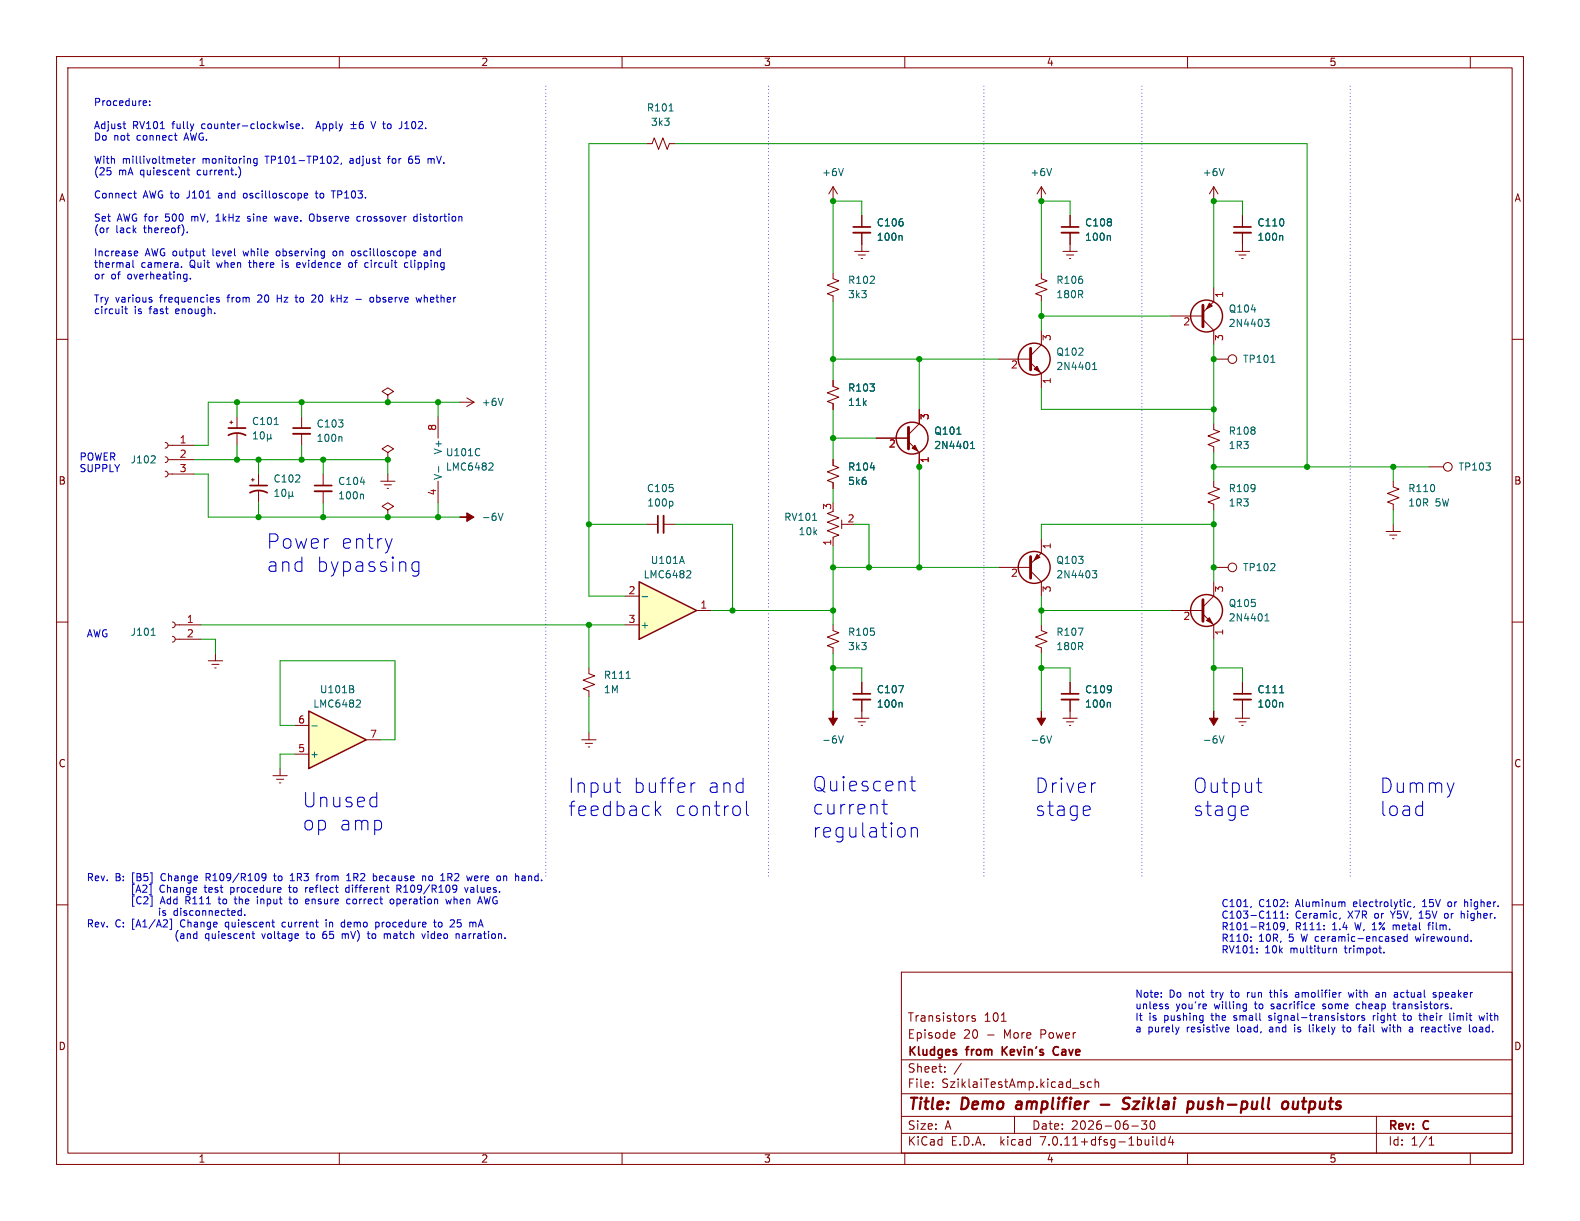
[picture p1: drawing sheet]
<svg xmlns="http://www.w3.org/2000/svg" width="279mm" height="216mm" viewBox="0 0 279 216" stroke-linecap="round" stroke-linejoin="round" font-family="sans-serif">
<g fill="none" stroke="#840000" stroke-width=".18">
<path d="M10 10h259.4v195.9h-259.4zM12 12h255.4v191.9h-255.4zM60 10v2M110 10v2M160 10v2M210 10v2M260 10v2M147.3 33l-.7 1.3M147.3 33v2.6M147.3 33l.8 1.3M184.1 33l-.7 1.3M184.1 33v2.6"/>
<path d="M184.1 33l.8 1.3M189.2 38.1v2M214.6 33l-.7 1.3M214.6 33v2.6M214.6 33l.8 1.3M219.7 38.1v2M10 60h2M184.1 48.3v1l1.1 .4-2.1 .7 2.1 .8-2.1 .7 1 .4v1M184.1 58.4v2.6l-1.9 1.9M188 44.5h2.5M188.6 45.1h1.3M189.1 45.7h.3"/>
<path d="M189.2 41.1v3.4M207 55.9h5.7M212.7 56.5l1.9 1.9v2.6M214.6 50.8v2.5l-1.9 1.9M218.4 44.5h2.6M219.1 45.1h1.2M219.6 45.7h.2M219.7 41.1v3.4M267.4 60h2M29.2 78.2l.4 .2 .1 .4-.1 .3-.4 .1M29.7 78.7h4.6M40.6 74.7h.5"/>
<path d="M40.9 74.4v.5M41.9 73.7v2M41.9 76.7v2M53.3 73.7v2M53.3 76.7v2M147.3 67.3v1l1 .4-2 .8 2 .7-2 .8 1 .4v1M176.5 63.5h5.7M182.2 64.1l1.9 1.9v2.6M214.6 74.9v1l1 .4-2 .8 2 .8-2 .7 1 .4v1M214.6 63.5h2.6M29.2 83.3l.4 .2 .1 .3-.1 .4-.4 .1M29.2 80.8l.4 .1 .1 .4-.1 .4-.4 .1"/>
<path d="M29.7 83.8h4.6M29.7 81.3h4.6M44.4 84.8h.6M44.7 84.6v.5M45.7 83.8v2.1M45.7 86.9v2M68.6 90.2l1-.7-1-.6-1 .6 1 .7v1.2M68.6 91.4h.1M68.6 80l1-.6-1-.7-1 .7 1 .6v1.3M68.6 81.3h.1M147.3 81.3v1l1 .4-2 .7 2 .8-2 .8 1 .3v1.1M147.3 90.4l-1 .4 2 .8-2 .7 2 .8-2 .8 2 .7-1 .4v1.5"/>
<path d="M148.8 91.9v1.6M148.8 92.7h1.1M184.1 95.3v2.5l-1.9 1.9M10 110h2M147.3 110.5v1l1 .4-2 .7 2 .8-2 .8 1 .4v1M176.5 100.3h5.7M182.2 101l1.9 1.9v2.5M184.1 110.5v1l1.1 .4-2.1 .7 2.1 .8-2.1 .8 1 .4v1M267.4 110h2M151.1 127h2.6M151.8 127.6h1.2M152.3 128.3h.2"/>
<path d="M152.4 120.7v2M152.4 123.7v3.3M189.2 120.7v2M189.2 123.7v2M218.4 127h2.6M219.1 127.6h1.2M219.6 128.3h.2M219.7 120.7v2M219.7 123.7v3.3M10 160h2M267.4 160h2M159.4 171.9h108v32h-108z"/>
<path d="M171.3 179.6h.1M172.4 179.7l-.3-.1-.2 .2v.2l.5 .2v.3h-.5M159.4 197.4h108M159.4 193.4h108M159.4 187.4h108M164.9 192.1v.2M164.9 191.4v.1M167.1 189.4v.2M167.1 188.7v.1M168.4 182.6l.4 .1 .1 .2-.8 .2M168.8 183.5l-.4 .1M170 188l-1.3 1.9"/>
<path d="M177.1 180.6h.8M179.4 197.4v3M191.3 191.8l.3 .1 .1 .2-.2 .2h-.3M191.3 191.3l.3 .1M193 191.4l-.4-.1-.3 .3v.4l.1 .2h.6M193.6 191.4l.3-.1 .3 .1 .1 .9M193.6 190.8v1.5M200.1 199.1h1.2M201.9 198.2h.9l-.5 .6 .4 .1v.6l-.2 .2h-.4l-.2-.2M203.6 198.3l.1-.1a.81 .81 0 0 1 .6 .6 .81 .81 0 0 1-.3 .8l-.1 .1a.81 .81 0 0 1-.6-.6 .81 .81 0 0 1 .3-.8zM243.4 197.4v6.5M60 203.9v2"/>
<path d="M110 203.9v2M159.4 200.4h108M160 203.9v2M203.9 201v.1M203.9 201.5v1M204.6 201v1.3l.2 .2M206 201v1.5M206 201.6l-.4-.1-.3 .3v.4l.1 .2h.6M207 200.9l-.4 1.1h1M207.4 201.5v1M210 203.9v2M252.7 202.5h.9"/>
<path d="M252.7 201.4l.4-.4v1.5M260 203.9v2"/>
<circle cx="217.9" cy="63.5" r=".76"/>
</g>
<path d="M179.8 195.4l-.2 .4 .3 .3M194.7 195.3h1.5M199.8 194.2a.85 .85 0 0 0-1 .1 .45 .45 0 0 0 .2 .8l.3 .1a.49 .49 0 0 1 .4 .5 .49 .49 0 0 1-.5 .4l-.7-.1M201.5 194.8l-1.2 1.3h1M210.9 194.9l.2 .3-.2 .7M212 194.8l-.2 1 .1 .2 .5 .1M227 194.9a.5 .5 0 0 1 .8 .3l-.1 .5a.6 .6 0 0 1-.8 .3M228.7 194.8v1.2a.57 .57 0 0 0 .7-.1M229.6 194.8l-.2 1.3" fill="none" stroke="#840000" stroke-width=".4"/>
<g fill="none" stroke="#840000" stroke-width=".3">
<path d="M187.7 40.1h3.1M218.2 40.1h3M40.4 77a3.2 3.2 0 0 1 3 0M40.4 75.7h3M51.8 75.7h3.1M44.2 87.1a3.2 3.2 0 0 1 3 0M44.2 85.9h3M150.9 122.7h3M187.7 122.7h3.1M218.2 122.7h3M177.2 185.1v1.5M178.1 185.1l-.9 .8"/>
<path d="M187.1 185.1a.74 .74 0 0 0-.9 .6 .74 .74 0 0 0 .5 .9l.4-.1"/>
</g>
<g fill="none" stroke="#006464" stroke-width=".18">
<path d="M149.1 29.8l-.4 1.3M186 29.8l-.5 1.3M216.4 29.8l-.4 1.3M196.2 41.6l.2 .2v.7M223.6 56.5h.8l-.4 .4 .4 .2v.4l-.2 .2h-.4M226.7 41.6l.1 .2v.7M44.8 77.6h.7M44.8 76.7l.4-.4v1.3M46.2 76.4l.1-.1a.68 .68 0 0 1 .5 .7 .68 .68 0 0 1-.5 .6 .84 .84 0 0 1-.1-1.2zM47.3 77.4l.2 .2h.2l.2-.2M47.3 76.8v1.2M47.9 77.4l.2 .2"/>
<path d="M47.9 76.8v.6M48.5 75.1h.7M60.3 77.2l.2 .2v.7M193.2 65.3h.7M193.2 64.4l.4-.3v1.2M224.7 64.1h.7M27.3 80.7l.2 .1-.1 .3-.7 .8h.8M48.6 87.8h.7M48.6 86.9l.4-.4v1.3M50 86.6l.1-.1a.68 .68 0 0 1 .5 .6 .68 .68 0 0 1-.5 .7 .84 .84 0 0 1-.1-1.2zM51.1 87.6l.2 .2h.2l.2-.2M51.1 86.9v1.3"/>
<path d="M51.7 87.6l.2 .2M51.7 86.9v.7M143.7 92h.7M153.9 82.7h.8M190.7 111.1h.8l-.5 1.2M193.2 100.9h.7l-.4 .5 .4 .1v.4l-.2 .3h-.4M148.3 130.1l.4 1.3 .4-1.3M158.9 121.2h.9l-.6 1.3M159.3 124.2l.2 .2v.6M185.1 130.1l.4 1.3 .5-1.3M196.2 124.2l.2 .2v.6M226.3 122.5h.7"/>
<path d="M226.7 124.2l.1 .2v.6"/>
</g>
<path d="M187.7 41.1h3.1M218.2 41.1h3M51.8 76.7h3.1M150.9 123.7h3M187.7 123.7h3.1M218.2 123.7h3" fill="none" stroke="#840000" stroke-width=".33"/>
<path d="M212.7 54v3.8M182.2 61.6v3.8M182.2 98.4v3.8" fill="none" stroke="#840000" stroke-width=".51"/>
<g fill="#840000" stroke="#840000" stroke-width=".18">
<path d="M213.9 53.6l.5 .5-1 .5z"/>
<path d="M182.9 65.3l.5-.5 .5 1z"/>
<path d="M184.1 125.7v1.3h.8l-.8 1.3-.7-1.3h.7z"/>
<path d="M183.4 98l.5 .6-1 .5z"/>
<path d="M147.3 125.7v1.3h.8l-.8 1.3-.7-1.3h.7z"/>
</g>
<g fill="none" stroke="#840000" stroke-width=".25">
<circle cx="213.4" cy="55.9" r="2.82"/>
<circle cx="182.9" cy="63.5" r="2.82"/>
<circle cx="182.9" cy="100.3" r="2.82"/>
</g>
<path d="M113 102.9l10.2 5.1-10.2 5z" fill="#ffffc2"/>
<g fill="none" stroke="#840000" stroke-width=".25">
<path d="M113 102.9l10.2 5.1-10.2 5z"/>
<circle cx="213.4" cy="107.9" r="2.82"/>
</g>
<g fill="none" stroke="#840000" stroke-width=".18">
<path d="M57.1 83.8v2.1M57.1 86.9v2M214.6 85.1v1l1 .4-2 .7 2 .8-2 .8 1 .4v1M245.1 94h2.5M245.7 94.6h1.3M246.3 95.3h.2M246.4 85.1v1l1 .4-2 .7 2 .8-2 .8 1 .4v1M246.4 92.7v1.3M252.7 82.6h2.6M110.5 105.4h2.5M110.5 110.5h2.5M123.2 108h2.5"/>
<path d="M207 108h5.7M212.7 108.6l1.9 1.9v2.5M214.6 102.9v2.5l-1.9 1.9M214.6 100.3h2.6M188 127h2.5M188.6 127.6h1.3M189.1 128.3h.3M189.2 125.7v1.3"/>
<circle cx="256" cy="82.5" r=".76"/>
<circle cx="217.9" cy="100.3" r=".76"/>
</g>
<path d="M63.7 85.3h.8M64.1 87.4l.2 .2v.6M120.6 98.4l.4 1.2M113.6 105.5h.9M121.6 100.9l.4 .1 .2 .3-.8 .9h.8M223.7 109.8h.7M223.7 108.9l.4-.4v1.3M215.6 130.1l.4 1.3 .4-1.3" fill="none" stroke="#006464" stroke-width=".18"/>
<g fill="#840000" stroke="#840000" stroke-width=".18">
<path d="M214.6 125.7v1.3h.8l-.8 1.3-.7-1.3h.7z"/>
<path d="M213.9 109.2l.5 1-1-.5z"/>
</g>
<path d="M212.7 106v3.9" fill="none" stroke="#840000" stroke-width=".51"/>
<path d="M55.6 86.9h3.1" fill="none" stroke="#840000" stroke-width=".33"/>
<path d="M55.6 85.9h3.1" fill="none" stroke="#840000" stroke-width=".3"/>
<path d="M54.6 125.7l10.2 5.1-10.2 5.1z" fill="#ffffc2"/>
<g fill="none" stroke="#840000" stroke-width=".25">
<path d="M54.6 125.7l10.2 5.1-10.2 5.1z"/>
<circle cx="161.3" cy="77.5" r="2.82"/>
</g>
<g fill="none" stroke="#840000" stroke-width=".18">
<path d="M114.3 25.4h1l.4-1 .8 2 .7-2 .8 2 .4-1h1M152.4 38.1v2M189.2 38.1v2M219.7 38.1v2M147.3 48.3v1l1 .4-2 .7 2 .8-2 .7 1 .4v1M151.1 44.5h2.6M151.8 45.1h1.2M152.3 45.7h.2M152.4 41.1v3.4M189.2 41.1v2.1M219.7 41.1v2.1M68.6 69.9l1-.7-1-.6-1 .6 1 .7v1.2"/>
<path d="M68.6 71.1h.1M77.5 73.7v3.8M81.3 71.1h2.5M82.5 70.4l1.3 .7M83.8 71.1l-1.3 .8M147.3 67.3v1M147.3 71.4v1M154.9 77.5h5.8M160.7 78.1l1.9 1.9v2.6M162.6 72.4v2.5l-1.9 1.9M67.3 85.1h2.5M67.9 85.7h1.3"/>
<path d="M68.5 86.4h.2M68.6 83.8v1.3M77.5 85.1v3.8M114.3 92.7h2M117.3 92.7h2.1M147.3 81.3v1M147.3 85.3v1.1M30.5 112.5l.3 .2 .2 .3-.2 .4-.3 .1M30.5 110l.3 .1 .2 .4-.2 .4-.3 .1M31 113h4.6M31 110.5h4.6M36.8 116.8h2.6"/>
<path d="M37.5 117.5h1.2M38 118.1h.2M38.1 115.6v1.2M104.1 118.1v1l1.1 .4-2.1 .8 2.1 .7-2.1 .8 1 .4v1M48.3 137.2h2.5M48.9 137.8h1.3M49.4 138.4h.3M49.5 135.9v1.3M52.1 133.4h2.5M52.1 128.3h2.5M64.8 130.8h2.5M102.9 130.8h2.5"/>
<path d="M103.5 131.4h1.3M104 132.1h.3M104.1 129.5v1.3M152.4 120.7v2M152.4 123.7v2M189.2 120.7v2M189.2 123.7v2M219.7 120.7v2M219.7 123.7v2"/>
</g>
<g fill="none" stroke="#006464" stroke-width=".18">
<path d="M118.3 19.6h.7M159.3 41.6l.2 .2v.7M196.2 41.6l.2 .2v.7M226.7 41.6l.1 .2v.7M84.8 79.4h.1M89 70.4l-.5 1.3M169.2 76.8h.7M171.6 79.3h.7M171.6 78.4l.4-.4v1.3M77.6 82.5v1M84.8 80.5h.1M86.7 81.9h.4l.1 .3-.8 .9h.8"/>
<path d="M88.1 90.7l.4 1.3 .5-1.3M118.8 88.6l.2 .3v.3l-.2 .3M153.9 82.7h.8M26.7 112.3h.8M110.7 120h.7M55.1 128.4h1M62.3 121.8l.3 .3-.1 .3-.2 .1M62.4 121.3l.1 .2-.1 .3M63.2 123.8h.4l.1 .3-.7 .9h.7M158.9 121.2h.9l-.6 1.3M159.3 124.2l.2 .2v.6M196.2 124.2l.2 .2v.6"/>
<path d="M226.3 122.5h.7M226.7 124.2l.1 .2v.6"/>
</g>
<g fill="#840000" stroke="#840000" stroke-width=".18">
<path d="M81.3 91.4h1.2v-.7l1.3 .7-1.3 .8v-.8z"/>
<path d="M161.3 79.2l.5-.5 .5 1.1z"/>
</g>
<path d="M150.9 41.1h3M117.3 91.2v3" fill="none" stroke="#840000" stroke-width=".33"/>
<path d="M150.9 40.1h3M116.3 91.2v3" fill="none" stroke="#840000" stroke-width=".3"/>
<path d="M160.7 75.6v3.8" fill="none" stroke="#840000" stroke-width=".51"/>
<g fill="none" stroke="#0000c2" stroke-width=".18">
<path d="M25.5 17.8l.4 .1v.2l-.6 .1M25.9 18.6l-.4 .1M26.5 18.5v.2M26.5 17.9v.1M19.6 30.3v.5M21.8 21.9h.4M22 22.7l.2 .1M23.6 34.2h.5M23.8 33.7v1.1l.3 .2M30.8 23.9h.5M31.1 24.7l.2 .1M32.2 28h.4"/>
<path d="M32.5 28.9h.1M33 28.5l.6-.2-.1-.2-.3-.1-.2 .2 .1 .6h.4M33.1 30.1h.4M33.2 29.7v1l.3 .2M34.1 28v.9M34.5 28l-.4 .3M38.2 39.1h.7M38.4 38l-.2 .2M42.5 30v.9l-.3 .5M43.2 34.2l-.2 .2 .2 .6M43.8 39l.3 .1M44.1 38.3l-.3 .1v.2l.3 .1"/>
<path d="M45.5 28.1l-.4-.1-.2 .3 .1 .5h.5M45.5 28v1.1l-.3 .2-.3-.1M48.5 38.3l.3 .8 .2-.6 .3 .6M51.8 22l-.3-.1-.2 .2 .1 .2 .4 .1v.3h-.5M52.4 22.3l.6-.1-.1-.2-.4-.1-.1 .2v.6h.5M53.5 22.6v.2M53.9 34.2h.3l.2 .3-.6 .1M53.9 35h.4M54.7 38.7a.43 .43 0 0 0 .3 .4 .43 .43 0 0 0 .5-.2M55.5 38l-.2-.2a.43 .43 0 0 0-.6 .5M55.7 34.2h.5M55.9 33.7v1.1l.3 .2"/>
<path d="M56 22.4h.6M56.3 21.5l-.4 1.3M58.6 33.7h.7M58.9 33.7v1.3M59.1 27.7l.4-.1 .3 .4-.8 .9h.8M60.4 28.8l-.1 .3M62 22.8h1M62 22h1M62.5 21.5v1M63.2 39l.2 .1 .3-.1M63.7 38.3h-.3l-.2 .1M64.1 21.5h-.3a.86 .86 0 0 0 0 1.3l.4-.2 .1-.4-.3-.2h-.3l-.2 .2"/>
<path d="M65.6 21.5l.4 1.3 .4-1.3M68.5 28h.5M68.7 27.7v1.2M72.6 27.6l-.1 .1a.86 .86 0 0 0 0 1.2h.2M72.7 28.1h-.2l-.3 .2M73.8 38.3h-.4l-.2 .2 .1 .5h.5M73.8 37.8v1.3M75.7 28.2l.4-.2 .1 .2M75.7 28v.9M22.1 54.6h.4M22.2 54.2v1.1l.3 .2M23.5 46v1.1l.2 .2"/>
<path d="M23.8 45.2h.5M23.8 44.5l.4-.1 .2 .3-.7 .1M26.5 53l.3 .1 .1 .1-.2 .2h-.2M26.5 52.6h.3M32.1 47.2v.1M32.7 48.5h.4M33.1 48.5v1l-.3 .3M33.1 49.3h-.4M33.1 41v.2M33.7 49.2v.1M35.8 44.4h.5M36.1 45.2h.2"/>
<path d="M38.7 52.6h-.3l-.1 .2v.1l.4 .2v.3h-.4M49 44.5l-.2 .1 .2 .6M49 52.2v1.2M49 52.8h.8M49.9 46.4v.9M52.2 52.6h.5M52.4 53.2l.3 .2M52.9 46.4h-.2l-.2 .2v.6l.4 .1M53.1 46.7l-.6 .2M55.2 52.2h.5M55.8 52.7l-.7 .7h.8M58.7 52.9l.4 .5"/>
<path d="M59.1 52.6l-.5 .5M59.3 44.4l-.3 .1-.1 .1v.5l.4 .1M62.2 45.1l.2 .1h.3M62.2 46.5l-.3-.1-.2 .3v.5l.2 .1 .3-.1M62.7 44.5l-.3-.1-.2 .1M62.9 52.9h1M64.7 46.4l.4 .1M65.1 47.2l-.4 .1M65.5 52.6h.3l.3 .2v.4l-.3 .2h-.3l-.1-.2zM72.1 46.5l-.3-.1-.3 .3 .1 .5h.5M73.3 44.4l.2 .3-.6 .1M73.5 45.2h-.2"/>
<path d="M74.5 52.6l-.2 .8-.2-.6-.3 .6M75 44.5h.5l.1 .7M75.6 44.7l-.4 .1-.2 .1 .2 .3h.4M69.3 95.2l-.6 1.7M74.1 99.3v2.1a.69 .69 0 0 1-1.1 .4M74.1 99.5l-.8-.2-.4 .5v.7l.2 .4 .2 .1 .8-.1M108.8 138.4h.9M122.2 138.4v1.7M122.9 138.4a.65 .65 0 0 0-.7 .5M160.9 138.1h1M161.3 137.3v2.2l.1 .2 .5 .1M193.5 138.4h.2"/>
<path d="M222.2 138.4h.9M222.5 139.8l.2 .2 .4 .1M23.4 156.4v1.8h.3M23.7 158.4h-.3v1.8h.3M24.5 156.5l-.5 1.3M28.3 156.8a.57 .57 0 0 0 0 .7 .57 .57 0 0 0 .8 .2M28.3 159.8l.5-1.2 .4 1.2M28.5 159.5h.6M36.1 156.9h.5M36.4 157.8h.2M37.4 156.9h-.3l-.2 .2 .1 .6 .4 .1M37.5 157.2l-.6 .2"/>
<path d="M38.6 159h.4M38.9 159.8h.1M40 159.1l-.3-.1-.3 .2 .1 .6h.3l.2-.1M41.3 157l.1 .2-.1 .5M41.9 156.9v.9M42.2 156.9l-.3 .3M42.5 159l.4 .2v.6M46.3 154.7l.2-.2 .5 .1a.84 .84 0 0 1-.3 1.1h-.3M46.3 155l.2 .2h.3l.2-.2M46.6 159l.1 .8M48.4 154.9h.4M48.5 154.5l.1 1.2"/>
<path d="M51 156.9h.5M51.2 156.5v1.1l.3 .2M51.3 155.7h.7M51.3 154.8l.4-.3v1.2M51.9 157.1l.2-.2 .4 .2v.4l-.1 .2-.3 .1-.2-.1zM52.2 159h.3l.1 .2-.1 .5-.3 .1M55.2 156.9l.2 .3-.6 .2M55.3 157.7l-.1 .1M55.7 159v.8M55.7 156.9h.5M55.9 154.9h.4M56.3 154.5l-.3 .1v1.1"/>
<path d="M61.3 155.7h.7M61.3 154.8l.4-.3v1.2M61.6 156.9l.1 .1M61.7 156.5v1.3M61.7 157.7l-.1 .1M62.3 156.5v.1M62.3 156.9v.9M62.6 159h.3l.2 .2-.1 .5-.4 .1M62.8 156.9h.4M63.1 156.5l-.2 .2v1.1M63.6 159v.8M63.7 159l-.1 .2"/>
<path d="M66.1 154.9h.3l.2 .2v.5l-.5 .1M66.4 141l.2 .1M66.6 140.1v2.6M66.6 142.5l-.2 .2M70.2 159h.4l.2 .2-.1 .6h-.5M70.5 157.2l.4 .6M70.7 156.5l.2 .2v.4l-.7 .1M71.4 157.8h.7M71.4 156.9l.4-.4v1.3M71.7 159h-.2l-.2 .2v.6h.4M71.9 159.3l-.6 .1M74.7 155l.2-.1h.3l.1 .8"/>
<path d="M74.7 154.9v.8M75.9 155v.6M79.2 155.1h.5M79.7 154.5h-.5v1.2M80.3 159.1l.2-.1h.3v.8M80.3 158.6v1.2M81.8 159h-.2l-.2 .2v.6h.4M82 159.3l-.6 .1M82.2 156.9l.3 .9 .3-.9M83.3 157h.4l.1 .8M83.8 157.2l-.4 .1-.2 .2 .2 .3 .4-.1M84.1 154.9l-.2 .2v.5l.2 .1"/>
<path d="M84.4 156.5v1.1l.2 .2M84.5 155.2l-.6 .1M87.5 158.6a.68 .68 0 0 0-.4 .6 .68 .68 0 0 0 .4 .6M89.1 155l.3-.1 .2 .2M92.4 154.9h.4l.1 .8M92.9 155.7h-.5M92.9 155.2h-.5M109.3 140l.4 .1M116.2 143.2l.7 1M116.9 142.5l-1 1M130.7 142.6l.2 .4v.7l-.2 .4M132 141.7v2.1l.4 .4"/>
<path d="M155.9 142.2h1M156.3 141.4v2.2l.1 .2 .5 .1M159.9 146.6l.2 .2v.7l-.2 .3M161.1 146.3v1.7M161.1 146.6a.63 .63 0 0 1 1.1 .1v1.3M192.4 142.5l.3 .1 .1 .5-1.2 .3M192.7 144.1l-.3 .1M220.4 142.5l.2 .1 .1 .5-1.2 .3M220.6 144.1l-.2 .1M237.5 159.5l.3 .2v.6M249.5 159.5h-.4l-.2 .2M251.7 159.4h-.1"/>
<path d="M256.2 159.5l-.2 .2 .2 .6M259 159v1.3M259.4 159.5l-.4 .1M28.2 161v.9M29.2 161.1l-.3-.1-.1 .2v.2l.4 .1v.3h-.4M30.3 162.5v1.8h-.3M31.5 164.5a1.46 1.46 0 0 0 0 1.9M32 165.2h.5v.8M32.5 165.4l-.4 .1-.2 .2 .2 .3 .4-.1M32.5 161.8l.4 .1M32.9 161l-.4 .2 .1 .2h.3M33.1 165.1v.9"/>
<path d="M33.5 165.1l-.4 .1M38.1 165.1v.9M38.1 165.8l-.1 .1M38.7 165.1v.9M47.6 165.1l.3 .1 .1 .2-.1 .4-.3 .2M48.1 163.1h.4M48.4 163.9h.1M48.5 164.7v1.1l.2 .2M49 165.1h.5M50.1 163.1l-.2 .2v.4l.2 .2M57.2 165.2l-.1 .2M57.2 164.8a.99 .99 0 0 0 0 1.1"/>
<path d="M57.7 162.6v.2M57.7 163.1v.8M60.3 163.7l.3 .2h.3M60.9 163.1h-.3l-.3 .2M63.2 164.6a1.49 1.49 0 0 1 0 1.8M66.4 163.1h.4l.2 .2-.1 .6h-.5M66.4 163.1v1.2M68 165.2l.3-.1 .2 .2M68.5 165.3v.7M68.7 165.1l-.2 .2M71.9 165.1h-.2l-.2 .3v.4l.4 .2M76.7 163.1h.4"/>
<path d="M76.8 162.6v1.1l.3 .2M77.4 165.2l.4-.1 .2 .3-.6 .1M77.4 165.9h.5M77.8 163.1l-.3 .2v.4l.3 .2M78.6 165.2l-.1 .2 .1 .5M79.6 163.9h.8M80.3 162.8v.4M83.8 163.1l.4 .1v.7M84 165.1h.1M84.9 165.1l-.4 .1M84.9 165.5h-.3l-.1 .2v.2l.4 .1M205.4 176.2v.1"/>
<path d="M205.4 175.5v.2M206.3 178h.3v.2l-.2 .2h-.2M206.3 177.5l.3 .1M212.6 179.6h.1M212.7 179.6v1.1M213.2 177.5l.1 .3-.6 .2M213.3 178.3l-.1 .1M220.1 177.5l.3 .1M220.4 178.3l-.3 .1M220.4 177.5v1.1l-.1 .1M220.6 175.5v.8M220.8 175.5l-.2 .2"/>
<path d="M221.2 166.3v.2M221.2 165.7v.1M221.3 160.3l-.2 .2M222.3 168.4v.1M222.3 167.7v.1M224.5 175.5h.5M224.5 179.6l-.2 .2 .2 .2M224.6 175.1v1.1l.4 .1M225.2 162.4h.7M225.9 163.4v.8M226.4 162.4h.7M226.4 161.5l.4-.4v1.3"/>
<path d="M227.1 163.7l-.2 .2h-.4l-.1-.2 .1-.5 .4-.1 .2 .2a.84 .84 0 0 1-.3 1.1h-.3M227.7 162.2v.2M227.7 161.6v.1M227.7 164.3l-.1 .3M229.1 175.5h.5M229.7 175.8h-.5l-.1 .2 .1 .3h.5M232.3 177.5l.1 .3-.6 .2M232.4 178.3l-.1 .1M233.9 178.3l.1 .1M234.1 177.5l-.2 .2 .2 .3M235.8 167.6v.9M235.8 167.8l.2-.2 .3 .1v.8"/>
<path d="M237 162.3l-.1 .2M238.4 175.5l.3 .8 .2-.6 .3 .6 .2-.8M238.9 179.7l.4-.1 .2 .2-.1 .6h-.3l-.2-.1M240.1 179.6v.8M240.3 177.5l-.4 .1-.1 .2 .1 .5 .4 .1M240.4 179.6l-.3 .2M241.3 179.6h-.3l-.2 .2 .1 .1 .4 .2v.3h-.5M242.9 179.6v.8M243.2 179.6l-.3 .2M243.3 175.5h.5l.1 .8M243.3 176.3h.6M243.9 175.8l-.6 .1"/>
<path d="M244.7 168.4v.1M246.3 177.5h.5M246.4 163.6v.8M246.5 177.1v1.1l.3 .2M246.5 163.6l-.1 .1M247.1 166l.7-.1-.1-.2-.4-.1-.2 .2 .1 .6h.5M248.1 179.6h.4M248.2 179.2v1l.3 .2M248.8 165.7l-.3-.1-.3 .2 .2 .6h.4M248.8 165.2v1.3M248.9 160.1l.2 .2h.4M250.1 160.3l-.1 .2"/>
<path d="M250.3 165.6l.2 .9M250.9 179.6h.5M251 162.4h.7M251.2 161.3l-.2 .2M251.6 160.3h.7M252.5 163.6h.5M252.8 163.1l-.2 .2v1.1M253.4 175.7l.6 .4-.2 .2h-.4M253.9 175.5h-.3l-.2 .2M254.5 176.3h.4M254.5 175.5v1.3M254.9 175.5h-.4"/>
<path d="M255.9 161.5l-.3 .1-.2 .2 .1 .4 .4 .2M256.4 179.2v1l.2 .2M256.6 178.3v.1M257.1 179.2v.1M257.1 179.6v.8M258.5 161.6l.3-.1 .1 .2M261.5 179.6l.3 .8 .2-.6 .3 .6 .2-.8M208.5 181.6l-.3 .9M212.7 180.4h-.1M216.9 181.6l.4 .1v.2l-.6 .1M217.3 182.4l-.4 .1M224.3 180.4h.2"/>
<path d="M228.9 181.6v.9M231.5 181.2v1.1l.2 .2M237.3 181.6h.5M237.5 181.2v1.1l.3 .2M240.2 181.6h.5M240.6 181.2h.1M244.4 181.6l.2 .9 .2-.6 .3 .6 .2-.9M249.4 181.6l.3 .1 .1 .8M249.8 182.4l-.4 .1M249.8 181.9l-.4 .1M251.3 180.4h.1M252.3 181.6l.3 .1 .1 .2-.6 .1"/>
<path d="M252.6 182.4l-.3 .1M259.9 182.4l.1 .1M260.5 181.7l.2-.1 .4 .1v.5l-.1 .2-.3 .1-.2-.2z"/>
</g>
<path d="M96.5 15.2v139.7M135.9 15.2v139.7M174 15.2v139.7M201.9 15.2v139.7M238.8 15.2v139.7" fill="none" stroke="#0000c2" stroke-width=".18" stroke-dasharray="0 .6"/>
<g fill="none" stroke="#009600" stroke-width=".18">
<path d="M114.3 25.4h-10.2v80h6.4M119.4 25.4h111.7v57.2M152.4 38.1v-2.5h-5.1v12.7M189.2 38.1v-2.5h-5.1v12.7M219.7 38.1v-2.5h-5.1v15.2M147.3 53.3v14M184.1 53.3v5.1M184.1 55.9h22.9M41.9 71.1v2.6M41.9 78.7v2.6M53.3 71.1v2.6M53.3 78.7v2.6"/>
<path d="M77.5 71.1v2.6M81.3 71.1h-44.5v7.6h-2.5M147.3 72.4v8.9M147.3 77.5h7.6M147.3 63.5h29.2M162.6 63.5v8.9M184.1 68.6v3.8h30.5M214.6 61v13.9M34.3 83.8h2.5v7.6h44.5M34.3 81.3h34.3v2.5M45.7 81.3v2.5M45.7 88.9v2.5"/>
<path d="M57.1 81.3v2.5M57.1 88.9v2.5M77.5 88.9v2.5M104.1 92.7h10.2M119.4 92.7h10.1v15.3M147.3 86.4v2.5M147.3 96.5v14M151.1 92.7h2.6v7.6M162.6 81.3v19M214.6 80v5.1M214.6 90.2v12.7M214.6 92.7h-30.5v2.6"/>
<path d="M214.6 82.6h38.1M246.4 82.6v2.5M246.4 90.2v2.5M35.6 110.5h74.9M35.6 113h2.5v2.6M104.1 110.5v7.6M125.7 108h21.6M147.3 118.1h5.1v2.6M147.3 115.6v10.1M147.3 100.3h29.2M184.1 108h22.9M184.1 118.1h5.1v2.6"/>
<path d="M184.1 105.4v5.1M184.1 115.6v10.1M214.6 113v12.7M214.6 118.1h5.1v2.6M52.1 128.3h-2.6v-11.5h20.3v14h-2.5M52.1 133.4h-2.6v2.5M104.1 123.2v6.3"/>
</g>
<g fill="#009600" stroke="#009600" stroke-width=".18">
<circle cx="162.6" cy="63.5" r=".46"/>
<circle cx="162.6" cy="82.6" r=".46"/>
<circle cx="147.3" cy="77.5" r=".46"/>
<circle cx="147.3" cy="63.5" r=".46"/>
<circle cx="147.3" cy="35.6" r=".46"/>
<circle cx="214.6" cy="82.6" r=".46"/>
<circle cx="214.6" cy="100.3" r=".46"/>
<circle cx="214.6" cy="92.7" r=".46"/>
<circle cx="184.1" cy="35.6" r=".46"/>
<circle cx="214.6" cy="63.5" r=".46"/>
<circle cx="184.1" cy="55.9" r=".46"/>
<circle cx="214.6" cy="35.6" r=".46"/>
<circle cx="214.6" cy="72.4" r=".46"/>
<circle cx="184.1" cy="118.1" r=".46"/>
<circle cx="184.1" cy="108" r=".46"/>
<circle cx="214.6" cy="118.1" r=".46"/>
<circle cx="246.4" cy="82.6" r=".46"/>
<circle cx="231.1" cy="82.6" r=".46"/>
<circle cx="147.3" cy="100.3" r=".46"/>
<circle cx="147.3" cy="118.1" r=".46"/>
<circle cx="147.3" cy="108" r=".46"/>
<circle cx="162.6" cy="100.3" r=".46"/>
<circle cx="153.7" cy="100.3" r=".46"/>
<circle cx="57.1" cy="81.3" r=".46"/>
<circle cx="68.6" cy="91.4" r=".46"/>
<circle cx="41.9" cy="71.1" r=".46"/>
<circle cx="53.3" cy="71.1" r=".46"/>
<circle cx="41.9" cy="81.3" r=".46"/>
<circle cx="45.7" cy="81.3" r=".46"/>
<circle cx="57.1" cy="91.4" r=".46"/>
<circle cx="45.7" cy="91.4" r=".46"/>
<circle cx="53.3" cy="81.3" r=".46"/>
<circle cx="68.6" cy="71.1" r=".46"/>
<circle cx="68.6" cy="81.3" r=".46"/>
<circle cx="77.5" cy="71.1" r=".46"/>
<circle cx="77.5" cy="91.4" r=".46"/>
<circle cx="104.1" cy="110.5" r=".46"/>
<circle cx="104.1" cy="92.7" r=".46"/>
<circle cx="129.5" cy="108" r=".46"/>
</g>
<g font-size="3.5" fill="#0000c2">
<text x="47" y="97.3">Power</text>
<text x="47" y="101.4">and</text>
<text x="55.8" y="101.4">bypassing</text>
<text x="60.1" y="97.3">entry</text>
<text x="53.3" y="143">Unused</text>
<text x="100.3" y="140.4">Input</text>
<text x="111.8" y="140.4">buffer</text>
<text x="124.9" y="140.4">and</text>
<text x="143.5" y="140.2">Quiescent</text>
<text x="182.9" y="140.4">Driver</text>
<text x="210.8" y="140.4">Output</text>
<text x="243.8" y="140.4">Dummy</text>
<text x="53.3" y="147.1">op</text>
<text x="59.8" y="147.1">amp</text>
<text x="100.3" y="144.5">feedback</text>
<text x="119.1" y="144.5">control</text>
<text x="143.5" y="144.3">current</text>
<text x="143.5" y="148.3">regulation</text>
<text x="182.9" y="144.5">stage</text>
<text x="210.8" y="144.5">stage</text>
<text x="243.8" y="144.5">load</text>
</g>
<g font-size="2.8" fill="#840000">
<text x="160.4" y="196.8">Title:</text>
<text x="170.1" y="196.8">Demo</text>
<text x="180.6" y="196.8">amplifier</text>
<text x="201" y="196.8">Sziklai</text>
<text x="213.3" y="196.8">push-pull</text>
<text x="230.8" y="196.8">outputs</text>
</g>
<g font-size="2.1" fill="#840000">
<text x="160.4" y="183.9">Episode</text>
<text x="160.4" y="180.9">Transistors</text>
<text x="170.3" y="183.9">20</text>
<text x="174" y="180.9">101</text>
<text x="174.5" y="183.9">-</text>
<text x="177.7" y="183.9">More</text>
<text x="184.2" y="183.9">Power</text>
<text x="160.4" y="189.9">Sheet:</text>
<text x="160.4" y="187.1">Kludges</text>
<text x="171" y="187.1">from</text>
<text x="177.9" y="187.1">Kevin's</text>
<text x="187.6" y="187.1">Cave</text>
<text x="160.4" y="192.6">File:</text>
<text x="166.5" y="192.6">SziklaiTestAmp.kicad_sch</text>
<text x="160.4" y="202.8">KiCad</text>
<text x="160.4" y="200">Size:</text>
<text x="167.1" y="200">A</text>
<text x="168.1" y="202.8">E.D.A.</text>
<text x="177" y="202.8">kicad</text>
<text x="182.4" y="200">Date:</text>
<text x="184.2" y="202.8">7.0.11+dfsg-1build4</text>
<text x="189.4" y="200">2026-06-30</text>
<text x="245.4" y="200.2">Rev:</text>
<text x="245.4" y="202.8">Id:</text>
<text x="249.5" y="202.8">1/1</text>
<text x="251.8" y="200.2">C</text>
</g>
<g font-size="1.8" fill="#840000">
<text x="35" y="11.9">1</text>
<text x="85" y="11.9">2</text>
<text x="135" y="11.9">3</text>
<text x="185" y="11.9">4</text>
<text x="235" y="11.9">5</text>
<text x="10.3" y="35.9">A</text>
<text x="267.7" y="35.9">A</text>
<text x="10.3" y="85.9">B</text>
<text x="267.7" y="85.9">B</text>
<text x="10.3" y="135.9">C</text>
<text x="267.7" y="135.9">C</text>
<text x="10.3" y="185.9">D</text>
<text x="267.7" y="185.9">D</text>
<text x="35" y="205.8">1</text>
<text x="85" y="205.8">2</text>
<text x="135" y="205.8">3</text>
<text x="185" y="205.8">4</text>
<text x="235" y="205.8">5</text>
</g>
<g font-size="1.8" fill="#0000c2">
<text x="16.5" y="18.8">Procedure:</text>
<text x="16.5" y="22.9">Adjust</text>
<text x="23.4" y="22.9">RV101</text>
<text x="30.6" y="22.9">fully</text>
<text x="35.9" y="22.9">counter-clockwise.</text>
<text x="56.7" y="22.9">Apply</text>
<text x="66.8" y="22.9">V to</text>
<text x="72.1" y="22.9">J102.</text>
<text x="16.5" y="25">Do</text>
<text x="16.5" y="29">With</text>
<text x="20.1" y="25">not</text>
<text x="21.6" y="29">millivoltmeter</text>
<text x="24.3" y="25">connect</text>
<text x="32.9" y="25">AWG.</text>
<text x="35.9" y="29">monitoring</text>
<text x="47.2" y="29">TP101-TP102,</text>
<text x="62.3" y="29">adjust</text>
<text x="69.3" y="29">for</text>
<text x="73.1" y="29">65</text>
<text x="76.7" y="29">mV.</text>
<text x="16.5" y="31.1">(25</text>
<text x="16.5" y="35.2">Connect</text>
<text x="20.9" y="31.1">mA</text>
<text x="24.9" y="31.1">quiescent</text>
<text x="25.3" y="35.2">AWG to</text>
<text x="33.3" y="35.2">J101</text>
<text x="35.1" y="31.1">current.)</text>
<text x="39.1" y="35.2">and</text>
<text x="43.7" y="35.2">oscilloscope</text>
<text x="56.7" y="35.2">to</text>
<text x="59.8" y="35.2">TP103.</text>
<text x="16.5" y="39.3">Set</text>
<text x="16.5" y="41.3">(or</text>
<text x="20.5" y="41.3">lack</text>
<text x="20.7" y="39.3">AWG for</text>
<text x="25.6" y="41.3">thereof).</text>
<text x="29.5" y="39.3">500</text>
<text x="34.3" y="39.3">mV,</text>
<text x="38.9" y="39.3">1kHz</text>
<text x="44.6" y="39.3">sine</text>
<text x="49.7" y="39.3">wave.</text>
<text x="56" y="39.3">Observe</text>
<text x="64.6" y="39.3">crossover</text>
<text x="74.8" y="39.3">distortion</text>
<text x="16.5" y="45.4">Increase</text>
<text x="16.5" y="47.5">thermal</text>
<text x="24.9" y="47.5">camera.</text>
<text x="25.7" y="45.4">AWG output</text>
<text x="33.7" y="47.5">Quit</text>
<text x="37.9" y="45.4">level</text>
<text x="38.6" y="47.5">when</text>
<text x="43.5" y="45.4">while</text>
<text x="44.5" y="47.5">there</text>
<text x="49.5" y="45.4">observing</text>
<text x="50.5" y="47.5">is</text>
<text x="53.3" y="47.5">evidence</text>
<text x="59.8" y="45.4">on</text>
<text x="62.7" y="47.5">of</text>
<text x="63.2" y="45.4">oscilloscope</text>
<text x="65.8" y="47.5">circuit</text>
<text x="73" y="47.5">clipping</text>
<text x="76.3" y="45.4">and</text>
<text x="16.5" y="49.5">or</text>
<text x="16.5" y="53.6">Try</text>
<text x="19.6" y="49.5">of</text>
<text x="20.4" y="53.6">various</text>
<text x="22.7" y="49.5">overheating.</text>
<text x="28.4" y="53.6">frequencies</text>
<text x="40.5" y="53.6">from</text>
<text x="46" y="53.6">20</text>
<text x="49.6" y="53.6">Hz</text>
<text x="53.2" y="53.6">to</text>
<text x="56.2" y="53.6">20</text>
<text x="59.8" y="53.6">kHz</text>
<text x="67.1" y="53.6">observe</text>
<text x="75.5" y="53.6">whether</text>
<text x="16.5" y="55.6">circuit</text>
<text x="23.7" y="55.6">is</text>
<text x="26.5" y="55.6">fast</text>
<text x="31.3" y="55.6">enough.</text>
<text x="14" y="81.5">POWER</text>
<text x="14" y="83.6">SUPPLY</text>
<text x="15.2" y="112.8">AWG</text>
<text x="15.2" y="155.9">Rev.</text>
<text x="20.3" y="155.9">B:</text>
<text x="23.4" y="155.9">[B5]</text>
<text x="28.7" y="155.9">Change</text>
<text x="36.9" y="155.9">R109/R109</text>
<text x="49.2" y="155.9">to</text>
<text x="52.2" y="155.9">1R3</text>
<text x="57.1" y="155.9">from</text>
<text x="62.6" y="155.9">1R2</text>
<text x="67.4" y="155.9">because</text>
<text x="76.4" y="155.9">no</text>
<text x="79.8" y="155.9">1R2</text>
<text x="84.7" y="155.9">were</text>
<text x="90.1" y="155.9">on</text>
<text x="93.6" y="155.9">hand.</text>
<text x="24.6" y="157.9">[A2]</text>
<text x="24.6" y="160">[C2]</text>
<text x="29.8" y="157.9">Change</text>
<text x="30" y="160">Add</text>
<text x="34.5" y="160">R111</text>
<text x="37.9" y="157.9">test</text>
<text x="40.6" y="160">to</text>
<text x="42.6" y="157.9">procedure</text>
<text x="43.6" y="160">the</text>
<text x="47.8" y="160">input</text>
<text x="53.2" y="157.9">to</text>
<text x="53.7" y="160">to</text>
<text x="56.3" y="157.9">reflect</text>
<text x="56.8" y="160">ensure</text>
<text x="63.6" y="157.9">different</text>
<text x="64.2" y="160">correct</text>
<text x="72.1" y="160">operation</text>
<text x="72.8" y="157.9">R109/R109</text>
<text x="82.2" y="160">when</text>
<text x="85.1" y="157.9">values.</text>
<text x="88.1" y="160">AWG</text>
<text x="215.9" y="160.5">C101,</text>
<text x="222.6" y="160.5">C102:</text>
<text x="229.2" y="160.5">Aluminum</text>
<text x="239.6" y="160.5">electrolytic,</text>
<text x="252" y="160.5">15V</text>
<text x="256.7" y="160.5">or</text>
<text x="259.8" y="160.5">higher.</text>
<text x="15.2" y="164.1">Rev.</text>
<text x="20.3" y="164.1">C:</text>
<text x="23.4" y="164.1">[A1/A2]</text>
<text x="30.5" y="162">is</text>
<text x="32.2" y="164.1">Change</text>
<text x="33.3" y="162">disconnected.</text>
<text x="34" y="166.1">(and</text>
<text x="39.4" y="166.1">quiescent</text>
<text x="40.3" y="164.1">quiescent</text>
<text x="49.7" y="166.1">voltage</text>
<text x="50.5" y="164.1">current</text>
<text x="57.7" y="166.1">to</text>
<text x="58.5" y="164.1">in</text>
<text x="60.8" y="166.1">65</text>
<text x="61.4" y="164.1">demo</text>
<text x="64.4" y="166.1">mV)</text>
<text x="67.7" y="164.1">procedure</text>
<text x="69.2" y="166.1">to</text>
<text x="72.2" y="166.1">match</text>
<text x="78.3" y="164.1">to</text>
<text x="79.2" y="166.1">video</text>
<text x="81.3" y="164.1">25</text>
<text x="84.9" y="164.1">mA</text>
<text x="85.3" y="166.1">narration.</text>
<text x="215.9" y="162.5">C103-C111:</text>
<text x="215.9" y="164.6">R101-R109,</text>
<text x="215.9" y="166.6">R110:</text>
<text x="222.6" y="166.6">10R,</text>
<text x="228" y="166.6">5</text>
<text x="229" y="162.5">Ceramic,</text>
<text x="229" y="164.6">R111:</text>
<text x="230.4" y="166.6">W ceramic-encased</text>
<text x="235.7" y="164.6">1.4</text>
<text x="238.5" y="162.5">X7R</text>
<text x="239.9" y="164.6">W, 1%</text>
<text x="243.4" y="162.5">or</text>
<text x="246.5" y="162.5">Y5V,</text>
<text x="247" y="164.6">metal</text>
<text x="251" y="166.6">wirewound.</text>
<text x="251.6" y="162.5">15V</text>
<text x="253.5" y="164.6">film.</text>
<text x="256.3" y="162.5">or</text>
<text x="259.4" y="162.5">higher.</text>
<text x="215.9" y="168.7">RV101:</text>
<text x="223.7" y="168.7">10k</text>
<text x="228.3" y="168.7">multiturn</text>
<text x="238.1" y="168.7">trimpot.</text>
<text x="200.7" y="176.5">Note:</text>
<text x="200.7" y="178.5">unless</text>
<text x="206.7" y="176.5">Do</text>
<text x="207.9" y="178.5">you're</text>
<text x="210.3" y="176.5">not</text>
<text x="214.5" y="176.5">try</text>
<text x="214.9" y="178.5">willing</text>
<text x="218.2" y="176.5">to</text>
<text x="221.2" y="176.5">run</text>
<text x="222.2" y="178.5">to</text>
<text x="225.2" y="178.5">sacrifice</text>
<text x="225.5" y="176.5">this</text>
<text x="230.1" y="176.5">amolifier</text>
<text x="234.6" y="178.5">some</text>
<text x="239.8" y="176.5">with</text>
<text x="240.7" y="178.5">cheap</text>
<text x="244.8" y="176.5">an</text>
<text x="247.5" y="178.5">transistors.</text>
<text x="248.2" y="176.5">actual</text>
<text x="255.3" y="176.5">speaker</text>
<text x="200.7" y="180.6">It</text>
<text x="200.7" y="182.6">a</text>
<text x="203" y="182.6">purely</text>
<text x="203.2" y="180.6">is</text>
<text x="206" y="180.6">pushing</text>
<text x="210" y="182.6">resistive</text>
<text x="214.5" y="180.6">the</text>
<text x="218.6" y="180.6">small</text>
<text x="219" y="182.6">load,</text>
<text x="224.9" y="182.6">and</text>
<text x="225" y="180.6">signal-transistors</text>
<text x="229.6" y="182.6">is</text>
<text x="232.4" y="182.6">likely</text>
<text x="238.5" y="182.6">to</text>
<text x="241.6" y="182.6">fail</text>
<text x="243.7" y="180.6">right</text>
<text x="245.9" y="182.6">with</text>
<text x="249.3" y="180.6">to</text>
<text x="250.9" y="182.6">a</text>
<text x="252.3" y="180.6">their</text>
<text x="253.2" y="182.6">reactive</text>
<text x="257.8" y="180.6">limit</text>
<text x="261.9" y="182.6">load.</text>
<text x="263.3" y="180.6">with</text>
</g>
<g font-size="1.8" fill="#006464">
<text x="114.3" y="19.9">R101</text>
<text x="115" y="22.5">3k3</text>
<text x="145.3" y="31.3">+6V</text>
<text x="182.1" y="31.3">+6V</text>
<text x="212.6" y="31.3">+6V</text>
<text x="154.9" y="40.2">C106</text>
<text x="191.8" y="40.2">C108</text>
<text x="222.3" y="40.2">C110</text>
<text x="154.9" y="42.8">100n</text>
<text x="191.8" y="42.8">100n</text>
<text x="222.3" y="42.8">100n</text>
<text x="149.9" y="50.4">R102</text>
<text x="149.9" y="52.9">3k3</text>
<text x="186.7" y="50.4">R106</text>
<text x="186.7" y="52.9">180R</text>
<text x="217.2" y="55.5">Q104</text>
<text x="217.2" y="58">2N4403</text>
<text x="186.7" y="63.1">Q102</text>
<text x="186.7" y="65.6">2N4401</text>
<text x="219.7" y="64.4">TP101</text>
<text x="85.1" y="72">+6V</text>
<text x="149.9" y="69.4">R103</text>
<text x="149.9" y="72">11k</text>
<text x="44.5" y="75.4">C101</text>
<text x="55.9" y="75.8">C103</text>
<text x="165.1" y="77.1">Q101</text>
<text x="217.2" y="77.1">R108</text>
<text x="23" y="82.1">J102</text>
<text x="55.9" y="78.3">100n</text>
<text x="78.3" y="80.5" transform="rotate(-90 78.3 80.5)">V+</text>
<text x="78.7" y="83.4">LMC6482</text>
<text x="78.7" y="80.9">U101C</text>
<text x="149.9" y="83.4">R104</text>
<text x="165.1" y="79.6">2N4401</text>
<text x="217.2" y="79.6">1R3</text>
<text x="257.8" y="83.4">TP103</text>
<text x="48.3" y="85.5">C102</text>
<text x="59.7" y="86">C104</text>
<text x="59.7" y="88.5">100n</text>
<text x="78.3" y="85" transform="rotate(-90 78.3 85)">V-</text>
<text x="114.3" y="87.2">C105</text>
<text x="114.4" y="89.8">100p</text>
<text x="149.9" y="86">5k6</text>
<text x="217.2" y="87.2">R109</text>
<text x="217.2" y="89.8">1R3</text>
<text x="248.9" y="87.2">R110</text>
<text x="248.9" y="89.8">10R</text>
<text x="253.8" y="89.8">5W</text>
<text x="85.1" y="92.3">-6V</text>
<text x="138.6" y="92.3">RV101</text>
<text x="141.1" y="94.8">10k</text>
<text x="115" y="99.9">U101A</text>
<text x="186.7" y="99.9">Q103</text>
<text x="219.7" y="101.2">TP102</text>
<text x="113.7" y="102.5">LMC6482</text>
<text x="186.7" y="102.5">2N4403</text>
<text x="217.2" y="107.5">Q105</text>
<text x="23" y="112.6">J101</text>
<text x="113.2" y="111.4">+</text>
<text x="149.9" y="112.6">R105</text>
<text x="186.7" y="112.6">R107</text>
<text x="217.2" y="110.1">2N4401</text>
<text x="149.9" y="115.2">3k3</text>
<text x="186.7" y="115.2">180R</text>
<text x="55.3" y="125.3">LMC6482</text>
<text x="56.5" y="122.8">U101B</text>
<text x="106.7" y="120.2">R111</text>
<text x="106.7" y="122.8">1M</text>
<text x="154.9" y="122.8">C107</text>
<text x="154.9" y="125.3">100n</text>
<text x="191.8" y="122.8">C109</text>
<text x="191.8" y="125.3">100n</text>
<text x="222.3" y="122.8">C111</text>
<text x="222.3" y="125.3">100n</text>
<text x="145.3" y="131.7">-6V</text>
<text x="182.1" y="131.7">-6V</text>
<text x="212.6" y="131.7">-6V</text>
<text x="54.7" y="134.2">+</text>
</g>
<g font-size="1.8" fill="#a90000">
<text x="216.6" y="52.8" transform="rotate(-90 216.6 52.8)">1</text>
<text x="209.2" y="57.9">2</text>
<text x="178.7" y="65.5">2</text>
<text x="186.1" y="60.4" transform="rotate(-90 186.1 60.4)">3</text>
<text x="216.6" y="60.4" transform="rotate(-90 216.6 60.4)">3</text>
<text x="186.1" y="68" transform="rotate(-90 186.1 68)">1</text>
<text x="77.2" y="76.3" transform="rotate(-90 77.2 76.3)">8</text>
<text x="164.5" y="74.4" transform="rotate(-90 164.5 74.4)">3</text>
<text x="31.7" y="78.5">1</text>
<text x="31.7" y="81">2</text>
<text x="31.7" y="83.6">3</text>
<text x="157.1" y="79.5">2</text>
<text x="164.5" y="82" transform="rotate(-90 164.5 82)">1</text>
<text x="77.2" y="87.7" transform="rotate(-90 77.2 87.7)">4</text>
<text x="147.1" y="90.2" transform="rotate(-90 147.1 90.2)">3</text>
<text x="149.8" y="92.5">2</text>
<text x="147.1" y="96.6" transform="rotate(-90 147.1 96.6)">1</text>
<text x="186.1" y="97.2" transform="rotate(-90 186.1 97.2)">1</text>
<text x="111.1" y="105.2">2</text>
<text x="123.8" y="107.7">1</text>
<text x="178.7" y="102.3">2</text>
<text x="186.1" y="104.8" transform="rotate(-90 186.1 104.8)">3</text>
<text x="216.6" y="104.8" transform="rotate(-90 216.6 104.8)">3</text>
<text x="32.9" y="110.2">1</text>
<text x="32.9" y="112.8">2</text>
<text x="111.1" y="110.2">3</text>
<text x="209.2" y="109.9">2</text>
<text x="216.6" y="112.5" transform="rotate(-90 216.6 112.5)">1</text>
<text x="52.6" y="128">6</text>
<text x="65.3" y="130.6">7</text>
<text x="52.6" y="133.1">5</text>
</g>
</svg>
